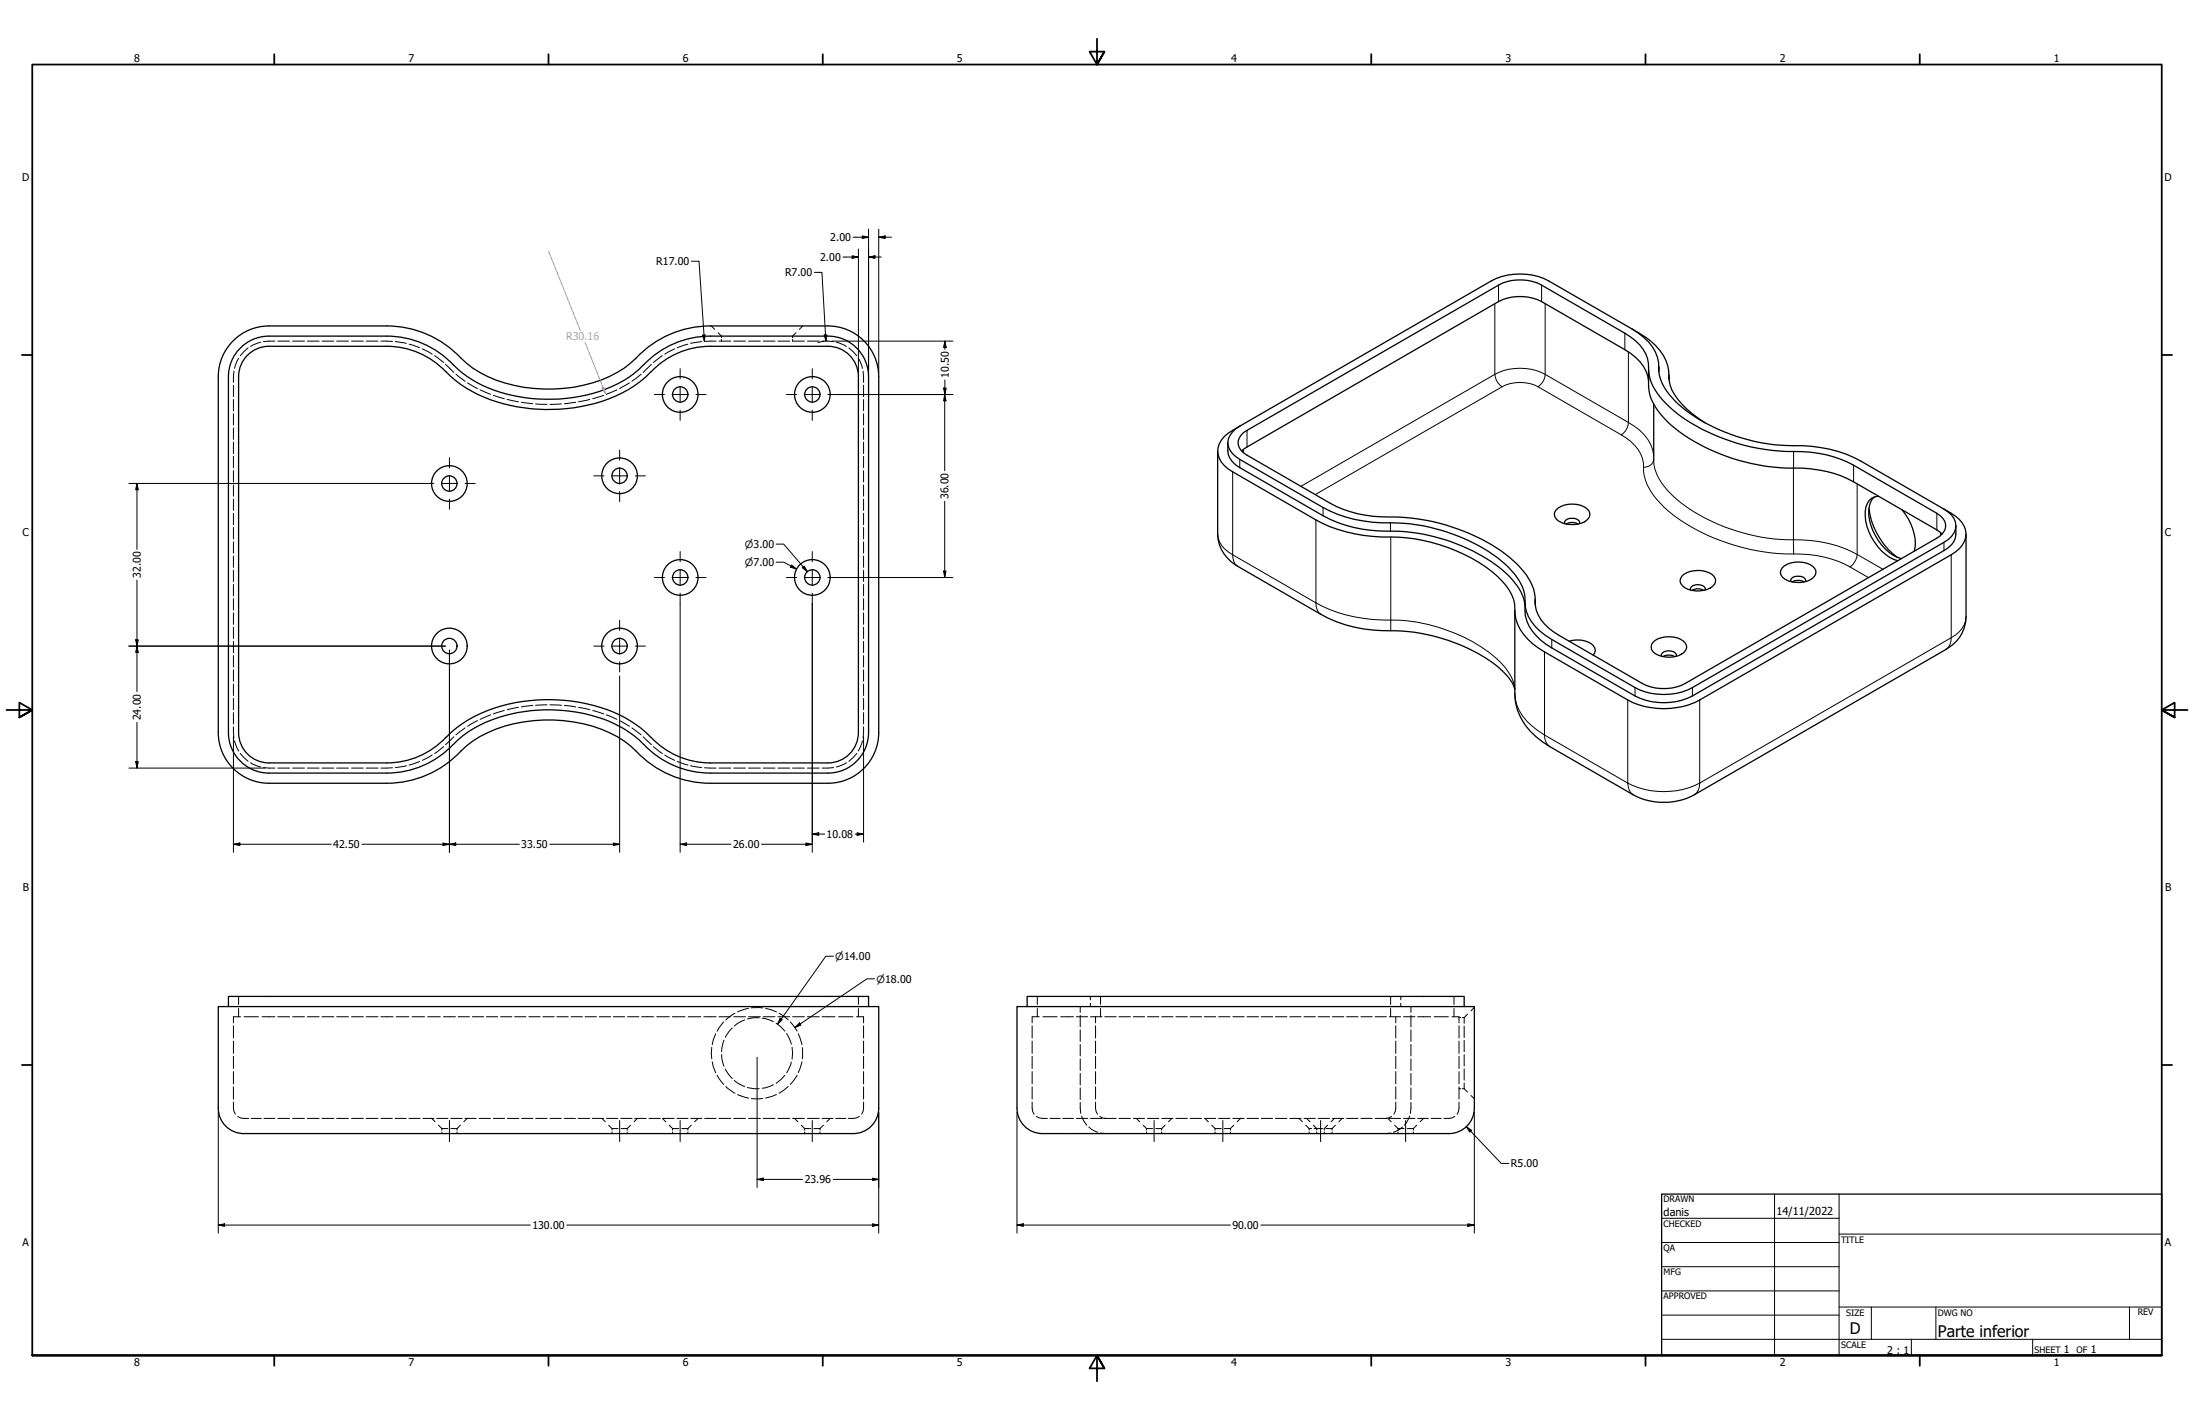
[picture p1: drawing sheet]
<svg xmlns="http://www.w3.org/2000/svg" width="864mm" height="559mm" viewBox="0 0 864 559" stroke-linecap="round" stroke-linejoin="round" font-family="sans-serif">
<!-- layer: Hidden (ANSI) -->
<g fill="none" stroke="#000" stroke-width=".39">
<path d="M97.7 136.9l-3.1 3.1M102.6 134.7l-4 1.6M108.2 134.2l-4.5 .2M109.3 134.2h4.7M115.2 134.2h4.6M121 134.2h4.6M126.7 134.2h4.7M132.5 134.2h4.7M138.4 134.2h4.6M144.1 134.2h4.7M149.9 134.2l4.6 .2M155.6 134.4l4.4 .7"/>
<path d="M161 135.4l4.2 1.4M166.2 137.3l3.9 2.1M171.1 140l3.5 2.6M260.7 140l-3.5 2.6M265.6 137.3l-3.9 2.1M270.8 135.4l-4.2 1.4M276.2 134.4l-4.4 .7M280 128.3l1.3 1.3M281.9 134.2l-4.6 .2M282.6 130.9l1.4 1.4v.6M283 134.2h4.7M284 133.6v.6"/>
<path d="M288.8 134.2h4.6M294.6 134.2h4.7M300.4 134.2h4.7M306.2 134.2h4.6M312 133.6v.6h4.6M313.3 130.9l-1.3 1.4v.6M316 128.3l-1.4 1.3M317.8 134.2h4.7M323.6 134.2l4.5 .2M329.2 134.7l4 1.6M334.1 136.9l3.1 3.1M91.9 151.6v4.5"/>
<path d="M91.9 157.2v4.5M92.1 146.1l-.2 4.4M94 141l-1.7 4M175.4 143.4l3.2 3.2M179.5 147.3l3.6 2.8M184 150.7l4 2.2M189 153.4l4.2 1.8M194.2 155.6l4.3 1.3M199.6 157.2l4.5 .9M205.2 158.3l4.5 .6M210.8 158.9l4.5 .2M221 158.9l-4.5 .2"/>
<path d="M226.6 158.3l-4.5 .6M232.2 157.2l-4.5 .9M237.6 155.6l-4.3 1.3M242.8 153.4l-4.2 1.8M247.8 150.7l-4 2.2M252.3 147.3l-3.6 2.8M256.4 143.4l-3.2 3.2M337.8 141l1.7 4M339.7 146.1l.2 4.4M339.9 151.6v4.5M339.9 157.2v4.5M91.9 162.8v4.5"/>
<path d="M91.9 168.4v4.5M91.9 174v4.5M91.9 179.6v4.5M339.9 162.8v4.5M339.9 168.4v4.5M339.9 174v4.5M339.9 179.6v4.5M91.9 185.2v4.5M91.9 190.8v4.5M91.9 196.4v4.5M339.9 185.2v4.5M339.9 190.8v4.5"/>
<path d="M339.9 196.4v4.5M91.9 202v4.5M91.9 207.6v4.5M91.9 213.2v4.5M91.9 218.8v4.5M339.9 202v4.5M339.9 207.6v4.5M339.9 213.2v4.5M339.9 218.8v4.5M91.9 224.4v4.5M91.9 230v4.5M91.9 235.6v4.5"/>
<path d="M339.9 224.4v4.5M339.9 230v4.5M339.9 235.6v4.5M91.9 241.2v4.5M91.9 246.8v4.5M91.9 252.4v4.5M91.9 258v4.5M339.9 241.2v4.5M339.9 246.8v4.5M339.9 252.4v4.5M339.9 258v4.5M91.9 263.6v4.5"/>
<path d="M91.9 269.2v4.5M91.9 274.8v4.5M198.5 279.6l-4.3 1.3M204.1 278.4l-4.5 .9M209.7 277.6l-4.5 .6M215.3 277.4l-4.5 .2M216.5 277.4l4.5 .2M222.1 277.6l4.5 .6M227.7 278.4l4.5 .9M233.3 279.6l4.3 1.3M339.9 263.6v4.5M339.9 269.2v4.5"/>
<path d="M339.9 274.8v4.5M91.9 286l.2 4.4M91.9 280.4v4.5M92.3 291.5l1.7 4M94.6 296.5l3.1 3.1M165.2 299.7l-4.2 1.4M170.1 297.1l-3.9 2.1M174.6 293.8l-3.5 2.7M178.6 289.9l-3.2 3.2M183.1 286.4l-3.6 2.8M188 283.6l-4 2.2M193.2 281.3l-4.2 1.8"/>
<path d="M238.6 281.3l4.2 1.8M243.8 283.6l4 2.2M248.7 286.4l3.6 2.8M253.2 289.9l3.2 3.2M257.2 293.8l3.5 2.7M261.7 297.1l3.9 2.1M266.6 299.7l4.2 1.4M337.2 296.5l-3.1 3.1M339.5 291.5l-1.7 4M339.9 286l-.2 4.4M339.9 280.4v4.5M98.6 300.2l4 1.6"/>
<path d="M103.7 302.1l4.5 .2M109.3 302.3h4.7M115.2 302.3h4.6M121 302.3h4.6M126.7 302.3h4.7M132.5 302.3h4.7M138.4 302.3h4.6M144.1 302.3h4.7M154.5 302.1l-4.6 .2M160 301.3l-4.4 .8M271.8 301.3l4.4 .8M277.3 302.1l4.6 .2"/>
<path d="M283 302.3h4.7M288.8 302.3h4.6M294.6 302.3h4.7M300.4 302.3h4.7M306.2 302.3h4.6M312 302.3h4.6M317.8 302.3h4.7M328.1 302.1l-4.5 .2M333.2 300.2l-4 1.6M93.9 392.1v3.2M93.9 396.9v3.2M289.3 398.7l-3.6 2.7"/>
<path d="M294.6 396.8l-4.3 1.4M295.7 396.6h4.5M301.4 396.8l4.2 1.4M306.6 398.7l1.9 1.1 1.8 1.5M337.9 392.1v3.2M337.9 396.9v3.2M408.3 392.1v3.2M408.3 396.9v3.2M425.2 396.1v2.3M425.2 399.5v4.6M429.2 392.1v1.3M429.2 394.8v1.3"/>
<path d="M433.2 392.1v3.2M433.2 396.9v3.2M547.4 392.1v3.2M547.4 396.9v3.2M551.4 392.1v1.3M551.4 394.8v1.3M555.4 396.1v2.3M555.4 399.5v4.6M572.3 392.1v3.2M572.3 396.9v3.2M577.7 399.1l-1.4 1.3v2.3M580.3 396.4l-1.3 1.4"/>
<path d="M91.9 403.7v4.8M91.9 409.7v4.8M91.9 415.7v4.8M94.7 400.1h-2.8v2.4M96.1 400.1h5.6M103.1 400.1h5.1M109.3 400.1h4.7M115.2 400.1h4.6M121 400.1h4.6M126.7 400.1h4.7M132.5 400.1h4.7M138.4 400.1h4.6"/>
<path d="M144.1 400.1h4.7M149.9 400.1h4.8M156 400.1h4.9M162.2 400.1h4.9M168.3 400.1h5M174.6 400.1h4.7M180.3 400.1h4.5M185.9 400.1h4.5M191.5 400.1h4.4M197 400.1h4.5M202.6 400.1h4.4M208.2 400.1h4.4"/>
<path d="M213.7 400.1h4.4M219.2 400.1h4.4M224.8 400.1h4.4M230.3 400.1h4.5M235.9 400.1h4.4M241.4 400.1h4.5M247 400.1h4.5M252.5 400.1h4.7M258.5 400.1h5M264.7 400.1h4.9M270.9 400.1h4.9M277.1 400.1h4.8"/>
<path d="M280.2 412.2v4.5M280.4 417.8l1.3 4.3M281.7 406.8l-1.3 4.3M283 400.1h4.7M284 415l.2 1.8 .8 2.8M284.9 402.1l-2.6 3.7M285 409.3l-.8 2.9-.2 1.7M288.2 404.5l-1.2 1.4-1.5 2.3M288.8 400.1h4.6M293.1 401.4l-2.8 1.3-1.2 1M294.6 400.1h4.7M298.8 400.5h-2l-2.6 .5"/>
<path d="M300 400.7l1.4 .2 3 1.2M300.4 400.1h4.7M305.5 402.7l3.4 3.1M306.2 400.1h4.6M309.6 406.7l1.9 4.3M311.1 402.1l2.7 3.7M311.5 418l-1.9 4.2M311.8 412.1v4.7M312 400.1h4.6M314.2 406.8l1.5 4.3M315.7 417.8l-1.5 4.3M315.8 412.2v4.5"/>
<path d="M317.8 400.1h4.7M323.6 400.1h5.1M330.1 400.1h5.6M337.1 400.1h2.8v2.4M339.9 403.7v4.8M339.9 409.7v4.8M339.9 415.7v4.8M406.3 403.7v4.8M406.3 409.7v4.8M406.3 415.7v4.8M409.1 400.1h-2.8v2.4M410.5 400.1h5.6"/>
<path d="M417.5 400.1h5M423.7 400.1h4.4M425.2 405.3v4.5M425.2 411v4.5M425.2 416.7v4.6M429.3 400.1h4.5M431.2 400.1v2.4M431.2 403.7v4.8M431.2 409.7v4.8M431.2 415.7v4.8M434.8 400.1h4.6M440.4 400.1h4.5"/>
<path d="M446.1 400.1h4.4M451.7 400.1h4.4M457.3 400.1h4.4M462.9 400.1h4.5M468.4 400.1h4.5M474 400.1h4.5M479.7 400.1h4.4M485.3 400.1h4.4M490.9 400.1h4.5M496.4 400.1h4.6M502 400.1h4.5M507.7 400.1h4.4"/>
<path d="M513.3 400.1h4.4M518.9 400.1h4.5M524.4 400.1h4.6M530 400.1h4.5M535.7 400.1h4.4M541.3 400.1h4.4M546.9 400.1h4.4M549.4 400.1v2.4M549.4 403.7v4.8M549.4 409.7v4.8M549.4 415.7v4.8M552.4 400.1h4.6"/>
<path d="M555.4 405.3v4.5M555.4 411v4.5M555.4 416.7v4.6M558 400.1h5.1M564.5 400.1h5.6M571.5 400.1h2.8v2.4M574.3 403.7v4.8M574.3 409.7v4.8M574.3 415.7v4.8M574.3 400.4h.7M575.6 400.4h.7M576.3 403.8v4.5"/>
<path d="M576.3 409.4v4.5M576.3 415v4.5M91.9 433.7l.2 3.6 .5 1.2M91.9 421.7v4.8M91.9 427.7v4.8M93.5 439.4l1.2 .5 3.2 .2M282.3 423.1l2.6 3.7M285.5 420.7l1.5 2.3 1.2 1.4M285.7 427.5l3.6 2.7M289.1 425.2l1.2 1 2.8 1.3M290.3 430.7l4.3 1.4M294.2 427.9l2.6 .5h2"/>
<path d="M300.2 432.2l-4.5 .1M304.4 426.8l-3 1.3-1.4 .1M305.6 430.7l-4.2 1.4M308.9 423.2l-3.4 3.1M310.3 427.5l-3.7 2.7M313.8 423.1l-2.7 3.7M338.3 439.4l-1.2 .5-3.2 .2M339.9 433.7l-.2 3.6-.5 1.2M339.9 421.7v4.8M339.9 427.7v4.8M406.3 433.7l.2 3.6 .5 1.2M406.3 421.7v4.8"/>
<path d="M406.3 427.7v4.8M407.9 439.4l1.2 .5 3.2 .2M425.2 433.8l.2 4.3M425.2 422.4v4.6M425.2 428.1v4.6M425.8 439.2l1.1 2.4 .9 1.2M431.2 433.7l.2 3.6 .6 1.2M431.2 421.7v4.8M431.2 427.7v4.8M432.9 439.4l1.1 .5 1.2 .2M547.8 439.4l-2.4 .7M549.4 433.7l-.2 3.6-.6 1.2"/>
<path d="M549.4 421.7v4.8M549.4 427.7v4.8M554.9 439.2l-1.2 2.4-.9 1.2M555.4 433.8l-.2 4.3M555.4 422.4v4.6M555.4 428.1v4.6M572.6 439.4l-1 .5-3.3 .2M574.3 433.7l-.2 3.6-.6 1.2M574.3 421.7v4.8M574.3 427.7v4.8M574.3 428.4h.7M575.6 428.4h.7"/>
<path d="M576.3 420.6v4.5M576.3 426.2v2.2M576.3 428.4l1.4 1.4M579 431.1l1.3 1.3M98.9 440.1h4M103.9 440.1h4.3M109.3 440.1h4.7M115.2 440.1h4.6M121 440.1h4.6M126.7 440.1h4.7M132.5 440.1h4.7M138.4 440.1h4.6"/>
<path d="M144.1 440.1h4.7M149.9 440.1h4.5M155.5 440.1h4.4M161 440.1h4.4M166.4 440.1h4.4M169.9 440.1l1.4 1.4M171.9 440.1h4.4M172.6 442.8l1.3 1.3M173.9 444.1h2.4M173.9 444.1v.7M173.9 445.5v.6M177.4 440.1h4.5"/>
<path d="M177.5 444.1h2.4M179.9 444.1v.7M179.9 445.5v.6M181.2 442.8l-1.3 1.3M183 440.1h4.5M183.9 440.1l-1.3 1.4M188.6 440.1h4.4M194.2 440.1h4.4M199.7 440.1h4.5M205.3 440.1h4.4M210.9 440.1h4.4M216.5 440.1h4.4"/>
<path d="M222.1 440.1h4.4M227.6 440.1h4.5M233.2 440.1h4.4M236.9 440.1l1.4 1.4M238.8 440.1h4.4M239.6 442.8l1.3 1.3M240.9 444.1h2.4M240.9 444.1v.7M240.9 445.5v.6M244.3 440.1h4.5M244.5 444.1h2.4M246.9 444.1v.7"/>
<path d="M246.9 445.5v.6M248.2 442.8l-1.3 1.3M249.9 440.1h4.5M250.9 440.1l-1.3 1.4M255.5 440.1h4.4M260.7 440.1l1.4 1.4M261 440.1h4.4M263.4 442.8l1.3 1.3M264.7 444.1h2.4M264.7 444.1v.7M264.7 445.5v.6M266.4 440.1h4.4"/>
<path d="M268.4 444.1h2.4M270.8 444.1v.7M270.8 445.5v.6M271.9 440.1h4.4M272.1 442.8l-1.3 1.3M274.8 440.1l-1.4 1.4M277.4 440.1h4.5M283 440.1h4.7M288.8 440.1h4.6M294.6 440.1h4.7M300.4 440.1h4.7M306.2 440.1h4.6"/>
<path d="M312 440.1h4.6M312.7 440.1l1.4 1.4M315.4 442.8l1.3 1.3M316.7 444.1h2.5M316.7 444.1v.7M316.7 445.5v.6M317.8 440.1h4.7M320.4 444.1h2.4M322.8 444.1v.7M322.8 445.5v.6M323.6 440.1h4.3M324.1 442.8l-1.3 1.3"/>
<path d="M326.8 440.1l-1.4 1.4M328.9 440.1h4M413.3 440.1h4M418.3 440.1h4.2M423.7 440.1h4.4M428.6 443.5l1 .9 2.5 1.2M429.3 440.1h4.5M433.1 445.9l2.1 .2M434.8 440.1h4.6M440.4 440.1h4.5M446.1 440.1h4.4M447.3 440.1l1.3 1.4"/>
<path d="M450 442.8l1.3 1.3M451.3 444.1h2.4M451.3 444.1v.7M451.3 445.5v.6M451.7 440.1h4.4M454.9 444.1h2.4M457.3 440.1h4.4M457.3 444.1v.7M457.3 445.5v.6M458.6 442.8l-1.3 1.3M461.3 440.1l-1.4 1.4M462.9 440.1h4.5"/>
<path d="M468.4 440.1h4.5M474 440.1h4.5M474.3 440.1l1.3 1.4M476.9 442.8l1.4 1.3M478.3 444.1h2.4M478.3 444.1v.7M478.3 445.5v.6M479.7 440.1h4.4M481.9 444.1h2.4M484.3 444.1v.7M484.3 445.5v.6M485.3 440.1h4.4"/>
<path d="M485.6 442.8l-1.3 1.3M488.3 440.1l-1.3 1.4M490.9 440.1h4.5M496.4 440.1h4.6M502 440.1h4.5M507.7 440.1h4.4M511.3 440.1l1.3 1.4M513.3 440.1h4.4M514 442.8l1.3 1.3M514.3 440.1l1.3 1.4M515.3 444.1h1M515.3 444.1v.7"/>
<path d="M515.3 445.5v.6M517 442.8l1.3 1.3v.7M517.3 444.1h3.4M518.3 445.5v.6M518.9 440.1h4.5M521.3 445.5v.6M521.9 444.1h2.4M522.6 442.8l-1.3 1.3v.7M524.3 444.1v.7M524.3 445.5v.6M524.4 440.1h4.6M525.3 440.1l-1.4 1.4"/>
<path d="M525.7 442.8l-1.4 1.3M528.3 440.1l-1.3 1.4M530 440.1h4.5M535.7 440.1h4.4M541.3 440.1h4.4M546.3 440.1l1.3 1.4M546.9 440.1h4.4M547.5 445.9l-2.1 .2M549 442.8l1.3 1.3M550.3 444.1h2.4M550.3 444.1v.7M550.3 445.5v.6"/>
<path d="M552.1 443.5l-1.2 .9-2.5 1.2M552.4 440.1h4.6M553.9 444.1h2.4M556.3 444.1v.7M556.3 445.5v.6M557.7 442.8l-1.4 1.3M558 440.1h4.3M560.3 440.1l-1.3 1.4M563.3 440.1h4"/>
</g>
<!-- layer: Visible (ANSI) -->
<g fill="none" stroke="#000" stroke-width=".51">
<path d="M642.4 129.5a19.2 19.2 0 0 1 10.4 13.2 18.3 18.3 0 0 0 6.6 15.2 69.7 69.7 0 0 0 43.9 17.4 57.2 57.2 0 0 1 29.1 6.1l35.6 20.6a9.4 9.4 0 0 1 5.7 9.6 10.5 10.5 0 0 1-5.7 6.7l-99 57.2a31 31 0 0 1-28.3 0l-32.8-19a20.8 20.8 0 0 1-11.6-14.9 15.4 15.4 0 0 0-5.2-13.1 60.5 60.5 0 0 0-31-15.8 66.4 66.4 0 0 0-16.3-1.4 58 58 0 0 1-25.8-6.7l-32.8-18.9a9.4 9.4 0 0 1-5.7-9.7 10.4 10.4 0 0 1 5.7-6.6l2.8-1.7M642.4 129.5l-32.8-18.9a24.8 24.8 0 0 0-22.6 0l-99 57.1M642.4 129.5a27.7 27.7 0 0 1 13.4 12.4 19.7 19.7 0 0 1 1.2 8 20.2 20.2 0 0 0 7.1 11.2l7.2 5.3M85.9 148.2a20 20 0 0 1 20-19.9h46.3a40 40 0 0 1 29.2 12.5 45.1 45.1 0 0 0 28.6 12 55.9 55.9 0 0 0 35.7-8l2.5-1.9a49.1 49.1 0 0 1 13.9-10.6 40 40 0 0 1 17.4-4h46.4a20 20 0 0 1 20 19.9M85.9 148.3v140a20 20 0 0 0 20 19.9h46.4a40 40 0 0 0 29.1-12.6 45.6 45.6 0 0 1 28.6-12 55.4 55.4 0 0 1 35.7 8.1l2.5 1.9a43.5 43.5 0 0 0 20.6 13.2l5.3 1.1 3.6 .3h48.2a20 20 0 0 0 20-19.9v-140M89.9 148.3v140a16 16 0 0 0 16 15.9h46.3a36 36 0 0 0 26.2-11.3M93.9 148.2a12 12 0 0 1 12-11.9h46.4a33.1 33.1 0 0 1 25.1 11.8 55.9 55.9 0 0 0 34.4 12.9 63.7 63.7 0 0 0 37.9-9.2 56.1 56.1 0 0 0 8.9-7.7 32 32 0 0 1 21-7.8h46.3a12 12 0 0 1 12 11.9M93.9 148.3v140a12 12 0 0 0 12 11.9h46.3a33.3 33.3 0 0 0 25.4-12 58.3 58.3 0 0 1 39.5-12.9 59.7 59.7 0 0 1 35.3 11.3l2 1.8a33.3 33.3 0 0 0 25.2 11.8h46.3a12 12 0 0 0 12-11.9v-140M178.4 143.6a36 36 0 0 0-26.2-11.3h-46.3a16 16 0 0 0-16 15.9M178.5 143.6a49.3 49.3 0 0 0 30.9 13.2 58.7 58.7 0 0 0 40.2-9.8l3.7-3.4M253.4 143.6a36 36 0 0 1 26.1-11.3h46.4a16 16 0 0 1 16 15.9M341.9 148.3v140a16 16 0 0 1-16 15.9h-46.3a36 36 0 0 1-26.2-11.3"/>
<path d="M648.9 149.9a16.1 16.1 0 0 0-9.3-12.3l-32.8-18.9a19 19 0 0 0-16.9 0l-99 57.2-2.1 1.6M648.9 145.4a27.8 27.8 0 0 0 .8 10.9 36.7 36.7 0 0 0 16.8 17.2 78.9 78.9 0 0 0 42.7 10.7 46.1 46.1 0 0 1 20.4 5.4l32.8 18.9 2.1 1.7M650.9 159v22.2M653 144.1v2M657 147.4v2M479.3 177.5v32.7a15 15 0 0 0 7.9 12.7l32.8 18.9a55.3 55.3 0 0 0 29.7 6.4 70.3 70.3 0 0 1 40.5 14.8 17.1 17.1 0 0 1 6.1 8.3M483.3 174.2a8.7 8.7 0 0 0 4.7 9.8l32.8 18.9a54.3 54.3 0 0 0 29 6.1 71.3 71.3 0 0 1 43 16.6 20.6 20.6 0 0 1 7.5 12.7M488 167.7a7.4 7.4 0 0 0-4.5 8 9.5 9.5 0 0 0 4.5 5.1l32.8 18.9a54.3 54.3 0 0 0 29 6.1 71.3 71.3 0 0 1 42.6 16.1 21.4 21.4 0 0 1 7.9 13.1 16 16 0 0 0 8 15.1l35.3 20.5a24.8 24.8 0 0 0 22.6 0l99-57.2a7 7 0 0 0 3.9-9.4l-.9-1.3-3-2.4M489.5 170.2l100.4-58a18.5 18.5 0 0 1 16.9 0l32.8 18.9a16.9 16.9 0 0 1 9.2 11.8 19.7 19.7 0 0 0 7.2 16.2 70.4 70.4 0 0 0 36 17.3l5.4 .8 5.7 .5a50.9 50.9 0 0 1 26.5 5.4l32.8 18.9a5.2 5.2 0 0 1 3.1 6.7l-1.8 2.2-1.3 .9-99 57.1a18.6 18.6 0 0 1-17 0l-32.8-18.9a17.3 17.3 0 0 1-9.3-11.7 19 19 0 0 0-5.8-14.8 68.2 68.2 0 0 0-34.6-18.3l-8.1-1.3-5.7-.4a50.6 50.6 0 0 1-26.5-5.4l-32.7-19a5.1 5.1 0 0 1-2.5-7.8zM737.8 195.6a9.5 9.5 0 0 0-1.9 9.3 21.4 21.4 0 0 0 11 14.4l1.5 .5M739.4 195.3a5.6 5.6 0 0 0-5.2 5.9 21 21 0 0 0 11.2 19l1.6 .5M612.5 200.7a9.7 9.7 0 0 1 12.8 .2 2.95 2.95 0 0 1-1.5 4.4 10.6 10.6 0 0 1-11.2-1 2.62 2.62 0 0 1-.1-3.6z"/>
<path d="M615.9 206.1a1.77 1.77 0 0 1 1.8-2.1 3.5 3.5 0 0 1 4.1 1.5l-.1 .6M616.5 206.2a4.5 4.5 0 0 1 4.7 0M735.6 200a28.9 28.9 0 0 0 11.2 19.3M748.7 200.6a20.9 20.9 0 0 1 5.1 14.8l-.3 1.5M769.9 206.9a8.4 8.4 0 0 1-4.7 9.8l-99 57.2a25.3 25.3 0 0 1-22.6 0l-32.8-18.9a18 18 0 0 1-10.5-18M773.9 210.2v32.6a14.7 14.7 0 0 1-8 12.8l-99 57.1a25.9 25.9 0 0 1-24.1 0l-32.8-18.9a24.9 24.9 0 0 1-13.7-19.2v-34.4M604.3 235.8v1.9M662.8 226a10 10 0 0 1 12 1 2.94 2.94 0 0 1-1.6 4.4 10.1 10.1 0 0 1-11-1 2.7 2.7 0 0 1 .6-4.4zM665.4 232.2a1.77 1.77 0 0 1 1.9-2 3.6 3.6 0 0 1 4 1.4l-.1 .6M666 232.3a4.4 4.4 0 0 1 4.6 0M701.5 223.5a9.6 9.6 0 0 1 12.8 .2 2.88 2.88 0 0 1-1.6 4.3 10.4 10.4 0 0 1-11.1-.9 2.53 2.53 0 0 1-.1-3.6zM704.9 228.9a1.77 1.77 0 0 1 1.9-2.1 3.5 3.5 0 0 1 4 1.5l-.1 .6"/>
<path d="M705.5 229a4.8 4.8 0 0 1 4.6 0M617.6 252.3a9.7 9.7 0 0 1 9.7 1.9 2.53 2.53 0 0 1-.2 3.6M650.6 252.9a9.7 9.7 0 0 1 12.8 .2 2.8 2.8 0 0 1-1.5 4.3 10.4 10.4 0 0 1-11.2-.9 2.7 2.7 0 0 1-.1-3.6zM654 258.3a1.77 1.77 0 0 1 1.8-2.1 3.7 3.7 0 0 1 4.1 1.4l-.1 .7M654.6 258.4a4.8 4.8 0 0 1 4.6 0M178.5 292.9a47.2 47.2 0 0 1 27.9-12.9 61.2 61.2 0 0 1 39.7 7.1 35.3 35.3 0 0 1 7.2 5.8M89.9 396.1v-4h252v4M404.3 396.1v-4h172v4M95.9 446.1h240M95.9 446.1a10 10 0 0 1-10-10v-40h260v40a10 10 0 0 1-10 10M410.3 446.1h160M410.3 446.1a10 10 0 0 1-10-10v-40h180v40a10 10 0 0 1-10 10"/>
<circle cx="267.7" cy="155.2" r="7"/>
<circle cx="267.7" cy="155.2" r="3"/>
<circle cx="319.8" cy="155.2" r="7"/>
<circle cx="319.8" cy="155.2" r="3"/>
<circle cx="176.9" cy="190.3" r="7"/>
<circle cx="176.9" cy="190.3" r="3"/>
<circle cx="243.9" cy="187.2" r="7"/>
<circle cx="243.9" cy="187.2" r="3"/>
<circle cx="267.7" cy="227.2" r="7"/>
<circle cx="267.7" cy="227.2" r="3"/>
<circle cx="319.8" cy="227.2" r="7"/>
<circle cx="319.8" cy="227.2" r="3"/>
<circle cx="176.9" cy="254.2" r="7"/>
<circle cx="176.9" cy="254.2" r="3"/>
<circle cx="243.9" cy="254.2" r="7"/>
<circle cx="243.9" cy="254.2" r="3"/>
</g>
<!-- layer: Visible Narrow (ANSI) -->
<g fill="none" stroke="#000" stroke-width=".39">
<path d="M588.4 119.5v27.8l-76.3 44.1M589.9 112.2v6.5M606.8 112.2v6.5M608.2 119.5v27.8l32.8 18.9M639.6 131.1v6.5M641 138.5v27.7M591.2 152.2a15.5 15.5 0 0 1 14.2 0M591.2 152.2a6.4 6.4 0 0 1-2.8-4.9 21.5 21.5 0 0 1 19.8 0 6.1 6.1 0 0 1-2.8 4.9M591.2 152.2l-73.5 42.4M605.4 152.2l32.8 18.9M652.9 144.8v1.1M656.9 148.1v1"/>
<path d="M489.4 176.8v1.3M490.9 169.4v6.5M638.2 171.1a14.7 14.7 0 0 1 8.7 14.4 25.1 25.1 0 0 0 9.6 15.4 80.8 80.8 0 0 0 52.6 17.2 42.1 42.1 0 0 1 19.1 5M641 166.2a17.8 17.8 0 0 1 9.9 13.1M641 166.2a6.1 6.1 0 0 1-2.8 4.9M706 177.7l.1 40.3M485.2 185.7v32.6M488 180.8v3.2M520.8 199.7v3.2M650.9 181.2a20.7 20.7 0 0 0 7.8 14.2 73.5 73.5 0 0 0 50.7 17.1 48.4 48.4 0 0 1 21.6 5.7 6.4 6.4 0 0 1-2.8 4.9M650.9 181a3.6 3.6 0 0 1-4 2.9M729.6 183.1v6.5"/>
<path d="M731 190.4v27.8l10.2 5.8M479.3 210.2a10 10 0 0 0 5.9 8.1M485.2 218.3a5 5 0 0 0 2 4.6M485.2 218.3l32.8 18.9M518 204.6v32.6M547.3 205.7v3.3M547.4 211.3l-.1 36.9M762.4 202v6.5M763.8 209.5v1.3M765.2 213.4v3.3M768 218.3v32.7M518 237.2a60.4 60.4 0 0 0 31.5 6.8 65.6 65.6 0 0 1 40.5 16.1 19.2 19.2 0 0 1 6.3 10.9"/>
<path d="M518 237.2a5 5 0 0 0 2 4.6M604.3 236.4v1.1M728.2 223.1l7.3 4.2M607.9 256.5v32.7M610.8 251.7v3.3M768 251a5.2 5.2 0 0 1-2.1 4.6M768 251l-99 57.2M773.9 242.8a9.8 9.8 0 0 1-5.9 8.2M596.3 272.9a18 18 0 0 0 9 14.6l2.6 1.7M640.7 275.5v32.7M643.6 270.6v3.3M666.2 270.6v3.3"/>
<path d="M669 275.5v32.7M607.9 289.2a5.2 5.2 0 0 0 2.1 4.6M607.9 289.2l32.8 19M640.7 308.2a31.5 31.5 0 0 0 28.3 0M640.7 308.2a5.2 5.2 0 0 0 2.1 4.5M669 308.2a5.2 5.2 0 0 1-2.1 4.5"/>
</g>
<!-- layer: Border (ANSI) -->
<g fill="none" stroke="#000" stroke-width=".7">
<path d="M431.8 15.2v10.2l-2.9-5.1h5.8l-2.9 5.1 2.9-5.1M107.9 21.3v4.1M215.9 21.3v4.1M323.8 21.3v4.1M539.8 21.3v4.1M647.7 21.3v4.1M755.6 21.3v4.1M8.6 139.7h4.1M850.9 139.7h4.1M2.5 279.4h10.2l-5.1-2.9v5.8l5.1-2.9-5.1 2.9M861.1 279.4h-10.2l5.1-2.9v5.8l-5.1-2.9 5.1 2.9M8.6 419.1h4.1"/>
<path d="M850.9 419.1h4.1M12.7 533.4v-508h838.2v508h-838.2h838.2M107.9 533.4v4.1M215.9 533.4v4.1M323.8 533.4v4.1M434.7 538.5l-2.9-5.1 2.9 5.1h-5.8l2.9-5.1v10.2M539.8 533.4v4.1M647.7 533.4v4.1M755.6 533.4v4.1"/>
</g>
<!-- layer: Title (ANSI) -->
<g fill="none" stroke="#000" stroke-width=".39">
<path d="M654 479.4h69.9M698.5 469.9v63.5M723.9 469.9v63.5M654 488.9h69.9M654 498.5h69.9M723.9 485.6h127M654 508h69.9M654 517.5h69.9M723.9 514.3h127M736.6 514.3v12.7M762 514.3v12.7M838.2 514.3v12.7"/>
<path d="M654 527h196.9M752.3 527v6.4M800.1 527v6.4"/>
</g>
<path d="M654 469.9h196.9v63.5h-196.9z" fill="none" stroke="#000" stroke-width=".51"/>
<!-- layer: Dimension (ANSI) -->
<g fill="none" stroke="#000" stroke-width=".39">
<path d="M320.5 107.2h3l1.6 27M324.3 134.3l-2.3 .5M324.4 131.8h1l-.3 2.4zM327.5 134.2h47.6M371.9 134.2l.5 2.5h-1zM371.9 134.2v3.3M329.9 155.3h45.2M371.4 152.7h1l-.5 2.6zM371.9 155.3l.5 2.4h-1zM371.9 149.5v35.7M50.7 190.2h116.1M53.9 190.2l.5 2.5h-1z"/>
<path d="M53.9 190.2v26M371.9 197.2v30.1M305.5 214.1h3l9.3 10.9M53.9 228.3v43.9M267.7 237.4v98M305.5 221.2h3l5.1 2.8M311.6 222.3l2 1.7-2.5-.8zM315.8 223.4l.7-.6 1.3 2.2zM319.7 237.4v98M329.9 227.3h45.1M371.4 224.7h1l-.5 2.6zM50.7 254.3h124.6"/>
<path d="M53.4 251.8h1l-.5 2.5zM53.9 254.3l.5 2.4h-1zM176.9 255.8v79.6M243.9 266v69.4M53.4 299.7h1l-.5 2.6zM53.9 284.2v18.1M91.9 289.8v45.6M339.9 289.8v41.6M50.7 302.3h53.6M91.9 332.2l2.5-.5v1zM91.9 332.2h38.5M142.4 332.2h62"/>
<path d="M174.4 331.7l2.5 .5-2.5 .5zM176.9 332.2l2.5-.5v1zM216.4 332.2h27.5M241.4 331.7l2.5 .5-2.5 .5zM267.7 332.2l2.6-.5v1zM267.7 332.2h20M299.7 332.2h20M317.2 331.7l2.5 .5-2.5 .5zM319.7 328.2l2.6-.5v1zM319.7 328.2h4.9M336.6 328.2h3.3M337.4 327.7l2.5 .5-2.5 .5z"/>
<path d="M328 376.3h-2.9l-19 26.7M344.2 385.2h-3l-28.3 19.2M298 416.1v51.2M307.1 400.7l.8 .6-1.8 1.7zM312.9 404.4l1.8-1.9 .5 .9zM85.9 437.7v47.6M345.9 437.7v47.6M400.3 437.7v47.6M580.3 437.7v47.6M577.2 443.4l2 1.4-.7 .7zM577.2 443.4l13.7 14.4h3M298 464.1l2.5-.5v1z"/>
<path d="M298 464.1h17.9M328 464.1h17.9M343.4 463.6l2.5 .5-2.5 .5zM85.9 482.1l2.5-.5v1zM85.9 482.1h122.8M223.1 482.1h122.8M343.4 481.6l2.5 .5-2.5 .5zM400.3 482.1l2.5-.5v1zM400.3 482.1h84M496.3 482.1h84M577.8 481.6l2.5 .5-2.5 .5z"/>
</g>
<g fill="#000">
<path d="M324.4 131.8h1l-.3 2.4z" fill-rule="evenodd"/>
<path d="M371.9 134.2l.5 2.5h-1z" fill-rule="evenodd"/>
<path d="M371.4 152.7h1l-.5 2.6z" fill-rule="evenodd"/>
<path d="M371.9 155.3l.5 2.4h-1z" fill-rule="evenodd"/>
<path d="M53.9 190.2l.5 2.5h-1z" fill-rule="evenodd"/>
<path d="M311.6 222.3l2 1.7-2.5-.8z" fill-rule="evenodd"/>
<path d="M315.8 223.4l.7-.6 1.3 2.2z" fill-rule="evenodd"/>
<path d="M371.4 224.7h1l-.5 2.6z" fill-rule="evenodd"/>
<path d="M53.4 251.8h1l-.5 2.5z" fill-rule="evenodd"/>
<path d="M53.9 254.3l.5 2.4h-1z" fill-rule="evenodd"/>
<path d="M53.4 299.7h1l-.5 2.6z" fill-rule="evenodd"/>
<path d="M91.9 332.2l2.5-.5v1z" fill-rule="evenodd"/>
<path d="M174.4 331.7l2.5 .5-2.5 .5z" fill-rule="evenodd"/>
<path d="M176.9 332.2l2.5-.5v1z" fill-rule="evenodd"/>
<path d="M241.4 331.7l2.5 .5-2.5 .5z" fill-rule="evenodd"/>
<path d="M267.7 332.2l2.6-.5v1z" fill-rule="evenodd"/>
<path d="M317.2 331.7l2.5 .5-2.5 .5z" fill-rule="evenodd"/>
<path d="M319.7 328.2l2.6-.5v1z" fill-rule="evenodd"/>
<path d="M337.4 327.7l2.5 .5-2.5 .5z" fill-rule="evenodd"/>
<path d="M307.1 400.7l.8 .6-1.8 1.7z" fill-rule="evenodd"/>
<path d="M312.9 404.4l1.8-1.9 .5 .9z" fill-rule="evenodd"/>
<path d="M577.2 443.4l2 1.4-.7 .7z" fill-rule="evenodd"/>
<path d="M298 464.1l2.5-.5v1z" fill-rule="evenodd"/>
<path d="M343.4 463.6l2.5 .5-2.5 .5z" fill-rule="evenodd"/>
<path d="M85.9 482.1l2.5-.5v1z" fill-rule="evenodd"/>
<path d="M343.4 481.6l2.5 .5-2.5 .5z" fill-rule="evenodd"/>
<path d="M400.3 482.1l2.5-.5v1z" fill-rule="evenodd"/>
<path d="M577.8 481.6l2.5 .5-2.5 .5z" fill-rule="evenodd"/>
</g>
<!-- layer: Center Mark (ANSI) -->
<g fill="none" stroke="#000" stroke-width=".39">
<path d="M257.6 155.3h4M264.5 155.3h6.4M267.7 145.1v4M267.7 152.1v6.3M273.9 155.3h4M309.6 155.3h4M316.5 155.3h6.4M319.7 145.1v4M319.7 152.1v6.3M325.9 155.3h4M243.9 177.1v4M267.7 161.4v4"/>
<path d="M319.7 161.4v4M166.8 190.2h4M173.7 190.2h6.4M176.9 180.1v4M176.9 187.1v6.3M176.9 196.4v4M183.1 190.2h4M233.7 187.3h4M240.7 187.3h6.4M243.9 184.1v6.3M243.9 193.4v4M250.1 187.3h4"/>
<path d="M267.7 217v4M319.7 217v4M257.6 227.3h4M264.5 227.3h6.4M267.7 224.1v6.3M267.7 233.4v4M273.9 227.3h4M309.6 227.3h4M316.5 227.3h6.4M319.7 224.1v6.3M319.7 233.4v4M325.9 227.3h4"/>
<path d="M233.7 254.3h4M240.7 254.3h6.4M243.9 244.1v4M243.9 251.1v6.3M250.1 254.3h4M243.9 260.4v4"/>
</g>
<!-- layer: Centerline (ANSI) -->
<path d="M176.9 440.9v8.4M243.9 440.9v8.4M267.7 440.9v8.4M319.7 440.9v8.4M454.3 440.9v8.4M481.3 440.9v8.4M519.8 440.9v8.4M553.3 440.9v8.4" fill="none" stroke="#000" stroke-width=".39"/>
<!-- layer: Dimension (ANSI) -->
<path d="M237.4 152.5l.9 2.3" fill="none" stroke="#f0f" stroke-width=".39"/>
<path d="M236.9 152.7l.9-.4 .5 2.5z" fill-rule="evenodd" fill="#f0f"/>
<path d="M215.9 98.8l12.5 31.2M230.3 134.8l7.1 17.7M236.9 152.7l.9-.4 .5 2.5z" fill="none" stroke="#f0f" stroke-width=".39"/>
<g fill="none" stroke="#000" stroke-width=".39">
<path d="M335.8 93.3h6.1M337.9 98v48.6M339.4 92.8l2.5 .5-2.5 .6zM341.9 90.2v56.4M345.9 93.3l2.5-.5v1.1zM345.9 93.3h5M345.9 90.2v56.4M272.2 102.8h2.9l2.1 31.5M331.8 101.2h6.1M335.4 100.6l2.5 .6-2.5 .5zM341.9 101.2l2.5-.6v1.1zM341.9 101.2h5"/>
<path d="M276.6 131.9l1-.1-.4 2.5z"/>
</g>
<g fill="#000">
<path d="M339.4 92.8l2.5 .5-2.5 .6z" fill-rule="evenodd"/>
<path d="M345.9 93.3l2.5-.5v1.1z" fill-rule="evenodd"/>
<path d="M335.4 100.6l2.5 .6-2.5 .5z" fill-rule="evenodd"/>
<path d="M341.9 101.2l2.5-.6v1.1z" fill-rule="evenodd"/>
<path d="M276.6 131.9l1-.1-.4 2.5z" fill-rule="evenodd"/>
</g>
<g font-size="6.3">
<text x="728.1" y="524.9">D</text>
<text x="762.8" y="526.2">Parte inferior</text>
</g>
<g font-size="4.3">
<text x="654.8" y="478.6">danis</text>
<text x="699.3" y="478">14/11/2022</text>
</g>
<g font-size="4.2">
<text x="52.8" y="24.4">8</text>
<text x="160.8" y="24.4">7</text>
<text x="268.7" y="24.4">6</text>
<text x="376.7" y="24.4">5</text>
<text x="484.6" y="24.4">4</text>
<text x="592.6" y="24.4">3</text>
<text x="700.5" y="24.4">2</text>
<text x="808.5" y="24.4">1</text>
<text x="8.8" y="71.4">D</text>
<text x="852" y="71.4">D</text>
<text x="326.8" y="94.9">2.00</text>
<text x="258.3" y="104.3">R17.00</text>
<text x="322.8" y="102.7">2.00</text>
<text x="309" y="108.7">R7.00</text>
<text x="373.4" y="148.8" transform="rotate(-90 373.4 148.8)">10.50</text>
<text x="373.4" y="196.5" transform="rotate(-90 373.4 196.5)">36.00</text>
<text x="8.9" y="211.1">C</text>
<text x="852.2" y="211.1">C</text>
<text x="55.4" y="227.5" transform="rotate(-90 55.4 227.5)">32.00</text>
<text x="55.4" y="283.5" transform="rotate(-90 55.4 283.5)">24.00</text>
<text x="325.4" y="329.8">10.08</text>
<text x="131.2" y="333.8">42.50</text>
<text x="205.2" y="333.8">33.50</text>
<text x="288.5" y="333.8">26.00</text>
<text x="9" y="350.8">B</text>
<text x="852.2" y="350.8">B</text>
<text x="594.7" y="459.4">R5.00</text>
<text x="316.7" y="465.6">23.96</text>
<text x="209.5" y="483.6">130.00</text>
<text x="485.1" y="483.6">90.00</text>
<text x="8.9" y="490.5">A</text>
<text x="852.2" y="490.5">A</text>
<text x="742.9" y="532.6">2 : 1</text>
<text x="812.4" y="532.6">1</text>
<text x="823" y="532.6">1</text>
<text x="52.8" y="537.5">8</text>
<text x="160.8" y="537.5">7</text>
<text x="268.7" y="537.5">6</text>
<text x="376.7" y="537.5">5</text>
<text x="484.6" y="537.5">4</text>
<text x="592.6" y="537.5">3</text>
<text x="700.5" y="537.5">2</text>
<text x="808.5" y="537.5">1</text>
</g>
<text font-size="4.2" fill="#f0f" x="222.8" y="134">R30.16</text>
<g font-size="3.9">
<text x="293.2" y="215.6">⌀3.00</text>
<text x="293.2" y="222.7">⌀7.00</text>
<text x="328.8" y="377.8">⌀14.00</text>
<text x="345.1" y="386.7">⌀18.00</text>
</g>
<g font-size="3.5">
<text x="654.8" y="473.2">DRAWN</text>
<text x="654.8" y="482.8">CHECKED</text>
<text x="724.7" y="488.9">TITLE</text>
<text x="654.8" y="492.3">QA</text>
<text x="654.8" y="501.8">MFG</text>
<text x="654.8" y="511.4">APPROVED</text>
<text x="726.7" y="517.7">SIZE</text>
<text x="762.8" y="517.7">DWG NO</text>
<text x="841.4" y="517.7">REV</text>
<text x="724.7" y="530.4">SCALE</text>
<text x="800.9" y="532.6">SHEET</text>
<text x="817.4" y="532.6">OF</text>
</g>
</svg>
